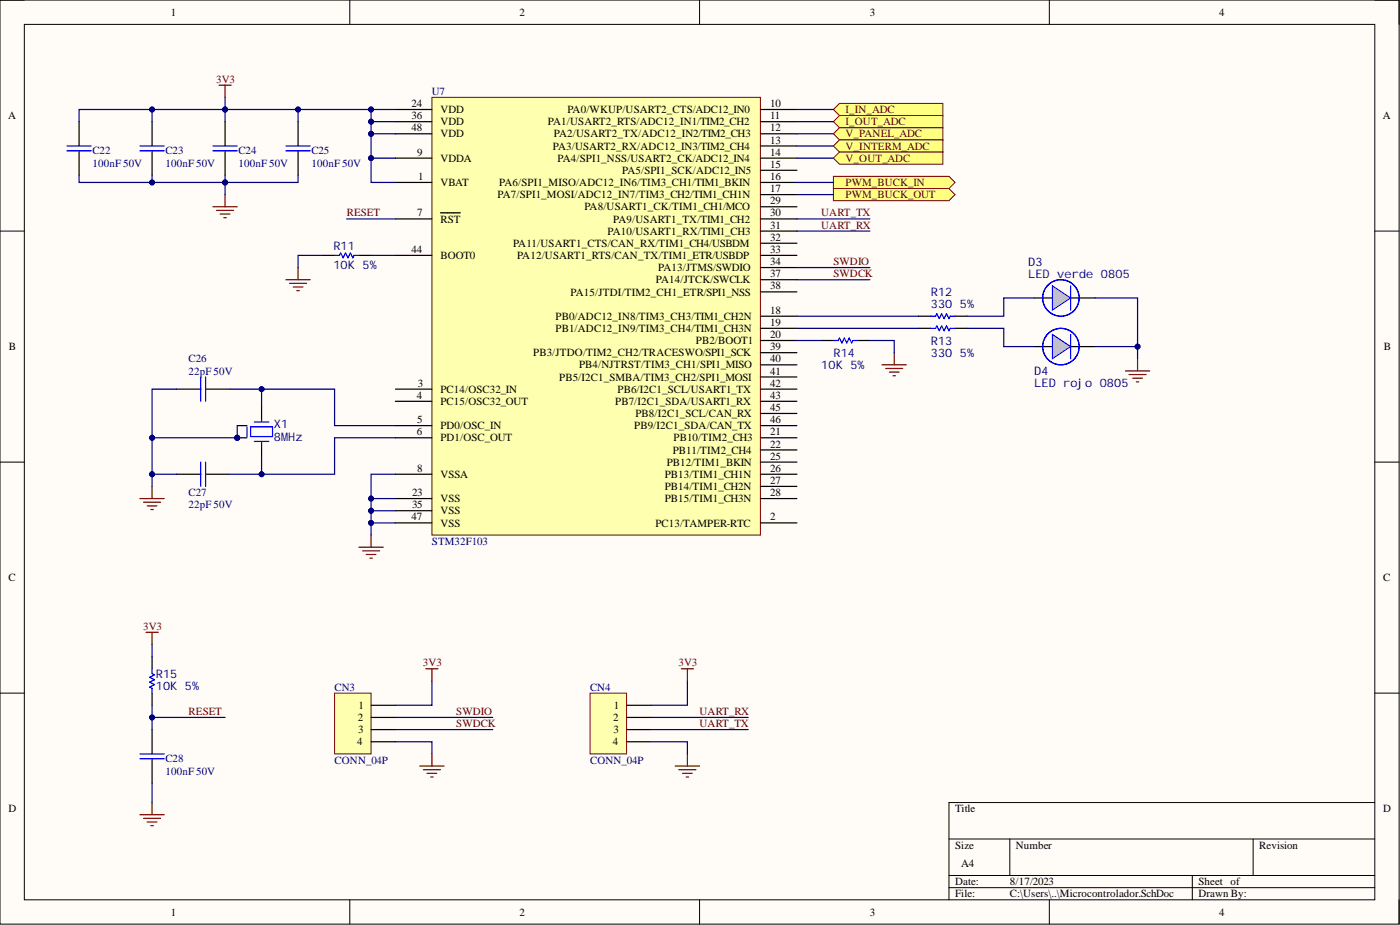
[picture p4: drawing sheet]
<svg xmlns="http://www.w3.org/2000/svg" width="292mm" height="193mm" viewBox="0 0 292 193" stroke-linecap="round" stroke-linejoin="round" font-family="sans-serif">
<path d="M0 0h291.9v192.8h-291.9z" fill-rule="evenodd" fill="#fffcf8"/>
<path d="M0 0h291.9v192.8h-291.9z" fill="none" stroke="#000" stroke-width=".21"/>
<path d="M5.1 5.1h281.7v182.6h-281.7z" fill-rule="evenodd" fill="#fffcf8"/>
<g fill="none" stroke="#000" stroke-width=".21">
<path d="M0 0h5.1M5.1 5.1h281.7v182.6h-281.7zM73 0v5.1M146 0v5.1M218.9 0v5.1M286.8 0h5.1v5.1M0 48.2h5.1M286.8 48.2h5.1M0 96.4h5.1M286.8 96.4h5.1M0 144.6h5.1M286.8 144.6h5.1"/>
<path d="M198 175h88.8M210.7 175v7.6M261.5 175v7.6M286.8 167.4h-88.8v20.3M73 187.7v5.1M146 187.7v5.1M198 182.6h88.8M198 185.2h88.8M218.9 187.7v5.1M248.8 182.6v5.1M291.9 187.7v5.1"/>
</g>
<path d="M90.1 20.3h68.6v91.3h-68.6z" fill-rule="evenodd" fill="#ffffb0"/>
<path d="M90.1 20.3h68.6v91.3h-68.6z" fill="none" stroke="#800000" stroke-width=".21"/>
<g fill="none" stroke="#000" stroke-width=".25">
<path d="M31.7 25.4v5.1M31.7 31.5v5M47 25.4v5.1M47 31.5v5M62.2 25.4v5.1M62.2 31.5v5M82.5 22.8h7.6M82.5 25.4h7.6M82.5 27.9h7.6M82.5 33h7.6M82.5 38.1h7.6M158.7 22.8h7.6"/>
<path d="M158.7 25.4h7.6M158.7 27.9h7.6M158.7 30.5h7.6M158.7 33h7.6M158.7 35.5h7.6M158.7 38.1h7.6M67.3 53.3h2.5M74.9 53.3h2.5M82.5 45.7h7.6M82.5 53.3h7.6M91.9 44.4h4.1M158.7 45.7h7.6"/>
<path d="M158.7 40.6h7.6M158.7 43.1h7.6M158.7 48.2h7.6M158.7 50.7h7.6M158.7 53.3h7.6M158.7 55.8h7.6M158.7 58.4h7.6M158.7 66h7.6M158.7 68.5h7.6M158.7 71h7.6M158.7 60.9h7.6M158.7 73.6h7.6"/>
<path d="M158.7 76.1h7.6M158.7 78.6h7.6M82.5 81.2h7.6M82.5 83.7h7.6M82.5 88.8h7.6M82.5 91.3h7.6M82.5 98.9h7.6M158.7 81.2h7.6M158.7 83.7h7.6M158.7 88.8h7.6M158.7 91.3h7.6M158.7 93.9h7.6"/>
<path d="M158.7 96.4h7.6M158.7 98.9h7.6M158.7 86.3h7.6M82.5 109.1h7.6M82.5 104h7.6M82.5 106.5h7.6M158.7 109.1h7.6M158.7 101.5h7.6M158.7 104h7.6M31.7 137v2.5M31.7 144.6v2.5M31.7 152.2v5.1"/>
<path d="M31.7 158.3v5.1"/>
</g>
<g fill="none" stroke="#800000" stroke-width=".25">
<path d="M45.7 17.8h2.5M47 17.8v2.5M44.4 43.1h5.1M45.2 43.9h3.5M45.9 44.7h2.1M46.7 45.4h.5M47 40.6v2.5M74.9 114.2h5.1M75.6 114.9h3.6M76.4 115.7h2M77.2 116.4h.5M77.4 111.6v2.6"/>
<path d="M30.5 131.9h2.5M31.7 131.9v2.5M29.2 170h5.1M30 170.7h3.5M30.7 171.5h2M31.5 172.2h.5M31.7 167.4v2.6"/>
</g>
<path d="M29.2 30.5h5.1M29.2 31.5h5.1M44.4 30.5h5.1M44.4 31.5h5.1M59.7 30.5h5M59.7 31.5h5M69.8 53.3h1l.3-.5 .5 1 .5-1 .5 1 .5-1 .5 1 .3-.5h1M31.7 139.5v1l.5 .3-1 .5 1 .5-1 .5 1 .5-1 .5 .5 .3v1M29.2 157.3h5.1M29.2 158.3h5.1" fill="none" stroke="#00f" stroke-width=".25"/>
<circle cx="49.5" cy="91.3" r=".51" fill="#000080"/>
<circle cx="49.5" cy="91.3" r=".51" fill="none" stroke="#000080" stroke-width=".21"/>
<path d="M49.5 91.3h2M54.6 85v2.5M54.6 92.6v2.5" fill="none" stroke="#000" stroke-width=".25"/>
<path d="M52.3 89h4.6v2.1h-4.6zM53.1 88h3M53.1 92.1h3M54.6 87.5v.5M54.6 92.1v.5" fill="none" stroke="#00f" stroke-width=".25"/>
<circle cx="49.5" cy="91.3" r=".51" fill="#000080"/>
<circle cx="49.5" cy="91.3" r=".51" fill="none" stroke="#000080" stroke-width=".21"/>
<path d="M36.8 81.2h5.1M36.8 98.9h5.1M42.9 81.2h5.1M42.9 98.9h5.1M49.5 88.8h2" fill="none" stroke="#000" stroke-width=".25"/>
<path d="M41.9 78.6v5.1M42.9 78.6v5.1M41.9 96.4v5.1M42.9 96.4v5.1M51.5 89v2.1" fill="none" stroke="#00f" stroke-width=".25"/>
<path d="M29.2 104h5.1M30 104.8h3.5M30.7 105.5h2M31.5 106.3h.5M31.7 101.5v2.5" fill="none" stroke="#800000" stroke-width=".25"/>
<path d="M69.8 144.6h7.6v12.7h-7.6z" fill-rule="evenodd" fill="#ffffb0"/>
<path d="M69.8 144.6h7.6v12.7h-7.6z" fill="none" stroke="#800000" stroke-width=".21"/>
<path d="M171.3 71h2.6M179 71h2.5M77.4 147.1h5.1M77.4 149.7h5.1M77.4 152.2h5.1M77.4 154.7h5.1" fill="none" stroke="#000" stroke-width=".25"/>
<g fill="none" stroke="#800000" stroke-width=".25">
<path d="M59.7 58.4h5M60.4 59.1h3.6M61.2 59.9h2M62.2 55.8v2.6M61.9 60.6h.5M184 76.1h5.1M184.8 76.9h3.6M185.6 77.6h2M186.3 78.4h.5M186.6 73.6v2.5M88.8 139.5h2.6M90.1 139.5v2.6"/>
<path d="M87.6 159.8h5.1M90.1 157.3v2.5M88.3 160.6h3.6M89.1 161.3h2M89.9 162.1h.5"/>
</g>
<path d="M173.9 71h1l.3-.5 .5 1 .5-1 .5 1 .5-1 .5 1 .2-.5h1.1" fill="none" stroke="#00f" stroke-width=".25"/>
<path d="M173.9 22.8l1.3-1.2h21.5v2.5h-21.5z" fill-rule="evenodd" fill="#ffff80"/>
<path d="M173.9 22.8l1.3-1.2h21.5v2.5h-21.5z" fill="none" stroke="#800000" stroke-width=".21"/>
<path d="M173.9 25.4l1.3-1.3h21.5v2.5h-21.5z" fill-rule="evenodd" fill="#ffff80"/>
<path d="M173.9 25.4l1.3-1.3h21.5v2.5h-21.5z" fill="none" stroke="#800000" stroke-width=".21"/>
<path d="M173.9 27.9l1.3-1.3h21.5v2.6h-21.5z" fill-rule="evenodd" fill="#ffff80"/>
<path d="M173.9 27.9l1.3-1.3h21.5v2.6h-21.5z" fill="none" stroke="#800000" stroke-width=".21"/>
<path d="M173.9 30.5l1.3-1.3h21.5v2.5h-21.5z" fill-rule="evenodd" fill="#ffff80"/>
<path d="M173.9 30.5l1.3-1.3h21.5v2.5h-21.5z" fill="none" stroke="#800000" stroke-width=".21"/>
<path d="M173.9 33l1.3-1.3h21.5v2.6h-21.5z" fill-rule="evenodd" fill="#ffff80"/>
<path d="M173.9 33l1.3-1.3h21.5v2.6h-21.5z" fill="none" stroke="#800000" stroke-width=".21"/>
<path d="M123.1 144.6h7.6v12.7h-7.6z" fill-rule="evenodd" fill="#ffffb0"/>
<path d="M123.1 144.6h7.6v12.7h-7.6z" fill="none" stroke="#800000" stroke-width=".21"/>
<path d="M130.7 147.1h5.1M130.7 149.7h5.1M130.7 152.2h5.1M130.7 154.7h5.1" fill="none" stroke="#000" stroke-width=".25"/>
<path d="M142.2 139.5h2.5M143.4 139.5v2.6M140.9 159.8h5.1M143.4 157.3v2.5M141.6 160.6h3.6M142.4 161.3h2M143.2 162.1h.5" fill="none" stroke="#800000" stroke-width=".25"/>
<path d="M173.9 36.8h24.1l1.3 1.3-1.3 1.2h-24.1z" fill-rule="evenodd" fill="#ffff80"/>
<path d="M173.9 36.8h24.1l1.3 1.3-1.3 1.2h-24.1z" fill="none" stroke="#800000" stroke-width=".21"/>
<path d="M173.9 39.3h24.1l1.3 1.3-1.3 1.3h-24.1z" fill-rule="evenodd" fill="#ffff80"/>
<path d="M173.9 39.3h24.1l1.3 1.3-1.3 1.3h-24.1z" fill="none" stroke="#800000" stroke-width=".21"/>
<path d="M191.7 68.5h2.5M191.7 66h2.5M199.3 68.5h2.5M199.3 66h2.5M215.8 62.2h3.8" fill="none" stroke="#000" stroke-width=".25"/>
<path d="M194.2 68.5h1l.3-.5 .5 1 .5-1 .5 1 .5-1 .5 1 .3-.5h1M194.2 66h1l.3-.5 .5 1 .5-1 .5 1 .5-1 .5 1 .3-.5h1" fill="none" stroke="#00f" stroke-width=".25"/>
<path d="M219.6 59.6l3.8 2.6-3.8 2.5z" fill="#c0c0c0"/>
<path d="M219.6 59.6l3.8 2.6-3.8 2.5z" fill="none" stroke="#00f" stroke-width=".21"/>
<path d="M215.8 72.3h3.8M223.4 62.2h5.1" fill="none" stroke="#000" stroke-width=".25"/>
<g fill="none" stroke="#00f" stroke-width=".25">
<path d="M223.4 59.6v5.1"/>
<circle cx="221.3" cy="62.2" r="3.8"/>
<circle cx="221.4" cy="62.2" r="3.8"/>
</g>
<path d="M219.6 69.8l3.8 2.5-3.8 2.5z" fill="#c0c0c0"/>
<path d="M219.6 69.8l3.8 2.5-3.8 2.5z" fill="none" stroke="#00f" stroke-width=".21"/>
<path d="M16.5 25.4v5.1M16.5 31.5v5M223.4 72.3h5.1" fill="none" stroke="#000" stroke-width=".25"/>
<g fill="none" stroke="#00f" stroke-width=".25">
<path d="M14 30.5h5M14 31.5h5M223.4 69.8v5"/>
<circle cx="221.3" cy="72.3" r="3.8"/>
<circle cx="221.4" cy="72.3" r="3.8"/>
</g>
<path d="M234.8 77.4h5.1M235.6 78.1h3.5M236.3 78.9h2.1M237.1 79.7h.5M237.3 74.8v2.6" fill="none" stroke="#800000" stroke-width=".25"/>
<path d="M77.4 106.5h5.1" fill="none" stroke="#000080" stroke-width=".25"/>
<circle cx="77.4" cy="106.5" r=".51" fill="#000080"/>
<circle cx="77.4" cy="106.5" r=".51" fill="none" stroke="#000080" stroke-width=".21"/>
<path d="M77.4 109.1h5.1" fill="none" stroke="#000080" stroke-width=".25"/>
<circle cx="77.4" cy="109.1" r=".51" fill="#000080"/>
<circle cx="77.4" cy="109.1" r=".51" fill="none" stroke="#000080" stroke-width=".21"/>
<path d="M82.5 98.9h-5.1v5.1" fill="none" stroke="#000080" stroke-width=".25"/>
<circle cx="77.4" cy="104" r=".51" fill="#000080"/>
<circle cx="77.4" cy="104" r=".51" fill="none" stroke="#000080" stroke-width=".21"/>
<path d="M62.2 22.8v2.6" fill="none" stroke="#000080" stroke-width=".25"/>
<circle cx="62.2" cy="22.8" r=".51" fill="#000080"/>
<circle cx="62.2" cy="22.8" r=".51" fill="none" stroke="#000080" stroke-width=".21"/>
<path d="M77.4 25.4h5.1" fill="none" stroke="#000080" stroke-width=".25"/>
<circle cx="77.4" cy="25.4" r=".51" fill="#000080"/>
<circle cx="77.4" cy="25.4" r=".51" fill="none" stroke="#000080" stroke-width=".21"/>
<path d="M77.4 22.8h5.1" fill="none" stroke="#000080" stroke-width=".25"/>
<circle cx="77.4" cy="22.8" r=".51" fill="#000080"/>
<circle cx="77.4" cy="22.8" r=".51" fill="none" stroke="#000080" stroke-width=".21"/>
<path d="M47 36.5v1.6" fill="none" stroke="#000080" stroke-width=".25"/>
<circle cx="47" cy="38.1" r=".51" fill="#000080"/>
<circle cx="47" cy="38.1" r=".51" fill="none" stroke="#000080" stroke-width=".21"/>
<path d="M47 22.8v2.6" fill="none" stroke="#000080" stroke-width=".25"/>
<circle cx="47" cy="22.8" r=".51" fill="#000080"/>
<circle cx="47" cy="22.8" r=".51" fill="none" stroke="#000080" stroke-width=".21"/>
<path d="M62.2 36.5v1.6h-15.2" fill="none" stroke="#000080" stroke-width=".25"/>
<circle cx="47" cy="38.1" r=".51" fill="#000080"/>
<circle cx="47" cy="38.1" r=".51" fill="none" stroke="#000080" stroke-width=".21"/>
<path d="M31.7 36.5v1.6h15.3v2.5" fill="none" stroke="#000080" stroke-width=".25"/>
<circle cx="47" cy="38.1" r=".51" fill="#000080"/>
<circle cx="47" cy="38.1" r=".51" fill="none" stroke="#000080" stroke-width=".21"/>
<circle cx="31.7" cy="38.1" r=".51" fill="#000080"/>
<circle cx="31.7" cy="38.1" r=".51" fill="none" stroke="#000080" stroke-width=".21"/>
<path d="M47 22.8h-15.3v2.6" fill="none" stroke="#000080" stroke-width=".25"/>
<circle cx="47" cy="22.8" r=".51" fill="#000080"/>
<circle cx="47" cy="22.8" r=".51" fill="none" stroke="#000080" stroke-width=".21"/>
<circle cx="31.7" cy="22.8" r=".51" fill="#000080"/>
<circle cx="31.7" cy="22.8" r=".51" fill="none" stroke="#000080" stroke-width=".21"/>
<path d="M77.4 27.9v5.1h5.1" fill="none" stroke="#000080" stroke-width=".25"/>
<circle cx="77.4" cy="33" r=".51" fill="#000080"/>
<circle cx="77.4" cy="33" r=".51" fill="none" stroke="#000080" stroke-width=".21"/>
<circle cx="77.4" cy="27.9" r=".51" fill="#000080"/>
<circle cx="77.4" cy="27.9" r=".51" fill="none" stroke="#000080" stroke-width=".21"/>
<path d="M77.4 33v5.1h5.1" fill="none" stroke="#000080" stroke-width=".25"/>
<circle cx="77.4" cy="33" r=".51" fill="#000080"/>
<circle cx="77.4" cy="33" r=".51" fill="none" stroke="#000080" stroke-width=".21"/>
<path d="M31.7 134.4v2.6M31.7 149.7h15.3M31.7 163.4v4" fill="none" stroke="#000080" stroke-width=".25"/>
<circle cx="31.7" cy="149.7" r=".51" fill="#000080"/>
<circle cx="31.7" cy="149.7" r=".51" fill="none" stroke="#000080" stroke-width=".21"/>
<path d="M72.3 45.7h10.2M31.7 98.9h5.1" fill="none" stroke="#000080" stroke-width=".25"/>
<circle cx="31.7" cy="98.9" r=".51" fill="#000080"/>
<circle cx="31.7" cy="98.9" r=".51" fill="none" stroke="#000080" stroke-width=".21"/>
<path d="M49.5 88.8v2.5" fill="none" stroke="#000080" stroke-width=".25"/>
<circle cx="49.5" cy="91.3" r=".51" fill="#000080"/>
<circle cx="49.5" cy="91.3" r=".51" fill="none" stroke="#000080" stroke-width=".21"/>
<path d="M31.7 91.3h17.8" fill="none" stroke="#000080" stroke-width=".25"/>
<circle cx="49.5" cy="91.3" r=".51" fill="#000080"/>
<circle cx="49.5" cy="91.3" r=".51" fill="none" stroke="#000080" stroke-width=".21"/>
<circle cx="31.7" cy="91.3" r=".51" fill="#000080"/>
<circle cx="31.7" cy="91.3" r=".51" fill="none" stroke="#000080" stroke-width=".21"/>
<path d="M54.6 95.1v3.8h-6.6" fill="none" stroke="#000080" stroke-width=".25"/>
<circle cx="54.6" cy="98.9" r=".51" fill="#000080"/>
<circle cx="54.6" cy="98.9" r=".51" fill="none" stroke="#000080" stroke-width=".21"/>
<path d="M48 81.2h6.6v3.8" fill="none" stroke="#000080" stroke-width=".25"/>
<circle cx="54.6" cy="81.2" r=".51" fill="#000080"/>
<circle cx="54.6" cy="81.2" r=".51" fill="none" stroke="#000080" stroke-width=".21"/>
<path d="M54.6 81.2h15.2v7.6h12.7" fill="none" stroke="#000080" stroke-width=".25"/>
<circle cx="54.6" cy="81.2" r=".51" fill="#000080"/>
<circle cx="54.6" cy="81.2" r=".51" fill="none" stroke="#000080" stroke-width=".21"/>
<path d="M82.5 91.3h-12.7v7.6h-15.2" fill="none" stroke="#000080" stroke-width=".25"/>
<circle cx="54.6" cy="98.9" r=".51" fill="#000080"/>
<circle cx="54.6" cy="98.9" r=".51" fill="none" stroke="#000080" stroke-width=".21"/>
<path d="M36.8 81.2h-5.1v20.3" fill="none" stroke="#000080" stroke-width=".25"/>
<circle cx="31.7" cy="98.9" r=".51" fill="#000080"/>
<circle cx="31.7" cy="98.9" r=".51" fill="none" stroke="#000080" stroke-width=".21"/>
<circle cx="31.7" cy="91.3" r=".51" fill="#000080"/>
<circle cx="31.7" cy="91.3" r=".51" fill="none" stroke="#000080" stroke-width=".21"/>
<path d="M82.5 104h-5.1v7.6" fill="none" stroke="#000080" stroke-width=".25"/>
<circle cx="77.4" cy="109.1" r=".51" fill="#000080"/>
<circle cx="77.4" cy="109.1" r=".51" fill="none" stroke="#000080" stroke-width=".21"/>
<circle cx="77.4" cy="106.5" r=".51" fill="#000080"/>
<circle cx="77.4" cy="106.5" r=".51" fill="none" stroke="#000080" stroke-width=".21"/>
<circle cx="77.4" cy="104" r=".51" fill="#000080"/>
<circle cx="77.4" cy="104" r=".51" fill="none" stroke="#000080" stroke-width=".21"/>
<path d="M47 20.3v2.5h30.4v5.1h5.1" fill="none" stroke="#000080" stroke-width=".25"/>
<circle cx="47" cy="22.8" r=".51" fill="#000080"/>
<circle cx="47" cy="22.8" r=".51" fill="none" stroke="#000080" stroke-width=".21"/>
<circle cx="62.2" cy="22.8" r=".51" fill="#000080"/>
<circle cx="62.2" cy="22.8" r=".51" fill="none" stroke="#000080" stroke-width=".21"/>
<circle cx="77.4" cy="22.8" r=".51" fill="#000080"/>
<circle cx="77.4" cy="22.8" r=".51" fill="none" stroke="#000080" stroke-width=".21"/>
<circle cx="77.4" cy="25.4" r=".51" fill="#000080"/>
<circle cx="77.4" cy="25.4" r=".51" fill="none" stroke="#000080" stroke-width=".21"/>
<circle cx="77.4" cy="27.9" r=".51" fill="#000080"/>
<circle cx="77.4" cy="27.9" r=".51" fill="none" stroke="#000080" stroke-width=".21"/>
<path d="M31.7 147.1v5.1" fill="none" stroke="#000080" stroke-width=".25"/>
<circle cx="31.7" cy="149.7" r=".51" fill="#000080"/>
<circle cx="31.7" cy="149.7" r=".51" fill="none" stroke="#000080" stroke-width=".21"/>
<g fill="none" stroke="#000080" stroke-width=".25">
<path d="M166.3 22.8h7.6M166.3 25.4h7.6M166.3 27.9h7.6M166.3 30.5h7.6M166.3 33h7.6M166.3 38.1h7.6M67.3 53.3h-5.1v2.5M77.4 53.3h5.1M166.3 55.8h15.2M166.3 58.4h15.2M166.3 45.7h15.2M166.3 48.2h15.2"/>
<path d="M166.3 40.6h7.6M166.3 71h5M166.3 66h25.4M166.3 68.5h25.4M181.5 71h5.1v2.6M201.8 68.5h7.6v3.8h6.4M215.8 62.2h-6.4v3.8h-7.6M228.5 62.2h8.8v12.6M82.5 154.7h7.6v2.6M82.5 149.7h20.3M82.5 152.2h20.3M90.1 142.1v5h-7.6"/>
<path d="M135.8 154.7h7.6v2.6M135.8 149.7h20.3M135.8 152.2h20.3M143.4 142.1v5h-7.6"/>
</g>
<circle cx="237.3" cy="72.3" r=".51" fill="#000080"/>
<circle cx="237.3" cy="72.3" r=".51" fill="none" stroke="#000080" stroke-width=".21"/>
<path d="M228.5 72.3h8.8" fill="none" stroke="#000080" stroke-width=".25"/>
<circle cx="237.3" cy="72.3" r=".51" fill="#000080"/>
<circle cx="237.3" cy="72.3" r=".51" fill="none" stroke="#000080" stroke-width=".21"/>
<path d="M16.5 36.5v1.6h15.2" fill="none" stroke="#000080" stroke-width=".25"/>
<circle cx="31.7" cy="38.1" r=".51" fill="#000080"/>
<circle cx="31.7" cy="38.1" r=".51" fill="none" stroke="#000080" stroke-width=".21"/>
<path d="M31.7 22.8h-15.2v2.6" fill="none" stroke="#000080" stroke-width=".25"/>
<circle cx="31.7" cy="22.8" r=".51" fill="#000080"/>
<circle cx="31.7" cy="22.8" r=".51" fill="none" stroke="#000080" stroke-width=".21"/>
<g font-size="2.5" fill="#000080">
<text x="69.6" y="52.1">R11</text>
<text x="69.6" y="56.2">10K 5%</text>
<text x="214.5" y="55.4">D3</text>
<text x="214.5" y="57.9">LED verde 0805</text>
<text x="194.2" y="61.7">R12</text>
<text x="194.2" y="64.3">330</text>
<text x="200.3" y="64.3">5%</text>
<text x="194.2" y="71.9">R13</text>
<text x="171.3" y="77">10K 5%</text>
<text x="173.9" y="74.4">R14</text>
<text x="194.2" y="74.4">330</text>
<text x="200.3" y="74.4">5%</text>
<text x="215.8" y="78.2">D4</text>
<text x="215.8" y="80.8">LED rojo 0805</text>
<text x="57.1" y="89.4">X1</text>
<text x="57.1" y="91.9">8MHz</text>
<text x="32.5" y="141.4">R15</text>
<text x="32.5" y="143.9">10K 5%</text>
</g>
<g font-size="2.3">
<text x="35.6" y="3.3">1</text>
<text x="108.4" y="3.3">2</text>
<text x="181.5" y="3.3">3</text>
<text x="254.3" y="3.3">4</text>
<text x="85.9" y="22.3">24</text>
<text x="91.9" y="23.6">VDD</text>
<text x="118.4" y="23.6">PA0/WKUP/USART2_CTS/ADC12_IN0</text>
<text x="160.7" y="22.3">10</text>
<text x="1.7" y="24.9">A</text>
<text x="85.9" y="24.9">36</text>
<text x="85.9" y="27.4">48</text>
<text x="91.9" y="26.1">VDD</text>
<text x="91.9" y="28.7">VDD</text>
<text x="114.3" y="26.1">PA1/USART2_RTS/ADC12_IN1/TIM2_CH2</text>
<text x="115.6" y="28.7">PA2/USART2_TX/ADC12_IN2/TIM2_CH3</text>
<text x="160.7" y="24.9">11</text>
<text x="160.7" y="27.4">12</text>
<text x="160.7" y="29.9">13</text>
<text x="288.5" y="24.9">A</text>
<text x="87.1" y="32.5">9</text>
<text x="91.9" y="33.7">VDDA</text>
<text x="115.3" y="31.2">PA3/USART2_RX/ADC12_IN3/TIM2_CH4</text>
<text x="116.3" y="33.7">PA4/SPI1_NSS/USART2_CK/ADC12_IN4</text>
<text x="160.7" y="32.5">14</text>
<text x="160.7" y="35">15</text>
<text x="87.2" y="37.6">1</text>
<text x="91.9" y="38.8">VBAT</text>
<text x="103.8" y="41.4">PA7/SPI1_MOSI/ADC12_IN7/TIM3_CH2/TIM1_CH1N</text>
<text x="104.2" y="38.8">PA6/SPI1_MISO/ADC12_IN6/TIM3_CH1/TIM1_BKIN</text>
<text x="129.8" y="36.3">PA5/SPI1_SCK/ADC12_IN5</text>
<text x="160.7" y="37.6">16</text>
<text x="160.7" y="40.1">17</text>
<text x="87.1" y="45.2">7</text>
<text x="91.9" y="46.4">RST</text>
<text x="121.9" y="43.9">PA8/USART1_CK/TIM1_CH1/MCO</text>
<text x="127.9" y="46.4">PA9/USART1_TX/TIM1_CH2</text>
<text x="160.7" y="42.6">29</text>
<text x="160.7" y="45.2">30</text>
<text x="160.7" y="47.7">31</text>
<text x="85.9" y="52.8">44</text>
<text x="107" y="51.5">PA11/USART1_CTS/CAN_RX/TIM1_CH4/USBDM</text>
<text x="126.8" y="49">PA10/USART1_RX/TIM1_CH3</text>
<text x="160.7" y="50.2">32</text>
<text x="160.7" y="52.8">33</text>
<text x="91.9" y="54">BOOT0</text>
<text x="107.9" y="54">PA12/USART1_RTS/CAN_TX/TIM1_ETR/USBDP</text>
<text x="136.8" y="59.1">PA14/JTCK/SWCLK</text>
<text x="137.3" y="56.6">PA13/JTMS/SWDIO</text>
<text x="160.7" y="55.3">34</text>
<text x="160.7" y="57.8">37</text>
<text x="119.1" y="61.7">PA15/JTDI/TIM2_CH1_ETR/SPI1_NSS</text>
<text x="160.7" y="65.5">18</text>
<text x="160.7" y="60.4">38</text>
<text x="115.9" y="66.7">PB0/ADC12_IN8/TIM3_CH3/TIM1_CH2N</text>
<text x="115.9" y="69.3">PB1/ADC12_IN9/TIM3_CH4/TIM1_CH3N</text>
<text x="145.2" y="71.8">PB2/BOOT1</text>
<text x="160.7" y="68">19</text>
<text x="160.7" y="70.5">20</text>
<text x="1.9" y="73.1">B</text>
<text x="111.3" y="74.3">PB3/JTDO/TIM2_CH2/TRACESWO/SPI1_SCK</text>
<text x="120.8" y="76.9">PB4/NJTRST/TIM3_CH1/SPI1_MISO</text>
<text x="160.7" y="73.1">39</text>
<text x="160.7" y="75.6">40</text>
<text x="288.7" y="73.1">B</text>
<text x="87" y="83.2">4</text>
<text x="87.2" y="80.7">3</text>
<text x="91.9" y="81.9">PC14/OSC32_IN</text>
<text x="116.7" y="79.4">PB5/I2C1_SMBA/TIM3_CH2/SPI1_MOSI</text>
<text x="128.9" y="81.9">PB6/I2C1_SCL/USART1_TX</text>
<text x="160.7" y="78.1">41</text>
<text x="160.7" y="80.7">42</text>
<text x="160.7" y="83.2">43</text>
<text x="87.1" y="88.3">5</text>
<text x="91.9" y="84.5">PC15/OSC32_OUT</text>
<text x="91.9" y="89.6">PD0/OSC_IN</text>
<text x="128.4" y="84.5">PB7/I2C1_SDA/USART1_RX</text>
<text x="132.3" y="89.6">PB9/I2C1_SDA/CAN_TX</text>
<text x="132.6" y="87">PB8/I2C1_SCL/CAN_RX</text>
<text x="160.7" y="85.7">45</text>
<text x="160.7" y="88.3">46</text>
<text x="87" y="90.8">6</text>
<text x="91.9" y="92.1">PD1/OSC_OUT</text>
<text x="140.4" y="94.6">PB11/TIM2_CH4</text>
<text x="140.5" y="92.1">PB10/TIM2_CH3</text>
<text x="160.7" y="90.8">21</text>
<text x="160.7" y="93.4">22</text>
<text x="160.7" y="95.9">25</text>
<text x="87.1" y="98.4">8</text>
<text x="91.9" y="99.7">VSSA</text>
<text x="138.7" y="99.7">PB13/TIM1_CH1N</text>
<text x="139.1" y="97.2">PB12/TIM1_BKIN</text>
<text x="160.7" y="98.4">26</text>
<text x="160.7" y="101">27</text>
<text x="86" y="103.5">23</text>
<text x="86" y="106">35</text>
<text x="91.9" y="104.8">VSS</text>
<text x="91.9" y="107.3">VSS</text>
<text x="138.7" y="102.2">PB14/TIM1_CH2N</text>
<text x="138.7" y="104.8">PB15/TIM1_CH3N</text>
<text x="160.7" y="103.5">28</text>
<text x="85.9" y="108.6">47</text>
<text x="91.9" y="109.8">VSS</text>
<text x="136.7" y="109.8">PC13/TAMPER-RTC</text>
<text x="160.7" y="108.6">2</text>
<text x="1.8" y="121.3">C</text>
<text x="288.6" y="121.3">C</text>
<text x="74.8" y="147.9">1</text>
<text x="128.1" y="147.9">1</text>
<text x="74.5" y="155.5">4</text>
<text x="74.6" y="150.4">2</text>
<text x="74.7" y="153">3</text>
<text x="127.9" y="155.5">4</text>
<text x="127.9" y="150.4">2</text>
<text x="128" y="153">3</text>
<text x="1.8" y="169.5">D</text>
<text x="199.3" y="169.5">Title</text>
<text x="288.6" y="169.5">D</text>
<text x="199.3" y="177.1">Size</text>
<text x="212" y="177.1">Number</text>
<text x="262.7" y="177.1">Revision</text>
<text x="199.3" y="184.7">Date:</text>
<text x="200.5" y="180.9">A4</text>
<text x="210.7" y="184.7">8/17/2023</text>
<text x="250" y="184.7">Sheet of</text>
<text x="35.6" y="191">1</text>
<text x="108.4" y="191">2</text>
<text x="181.5" y="191">3</text>
<text x="199.3" y="187.2">File:</text>
<text x="210.7" y="187.2">C:\Users\..\Microcontrolador.SchDoc</text>
<text x="250" y="187.2">Drawn By:</text>
<text x="254.3" y="191">4</text>
</g>
<g font-size="2.3" fill="#800000">
<text x="45.1" y="17.3">3V3</text>
<text x="176.4" y="23.6">I_IN_ADC</text>
<text x="176.4" y="26.1">I_OUT_ADC</text>
<text x="176.4" y="28.7">V_PANEL_ADC</text>
<text x="176.4" y="31.2">V_INTERM_ADC</text>
<text x="176.4" y="33.7">V_OUT_ADC</text>
<text x="176.4" y="38.8">PWM_BUCK_IN</text>
<text x="176.4" y="41.4">PWM_BUCK_OUT</text>
<text x="72.3" y="45.2">RESET</text>
<text x="171.3" y="45.2">UART_TX</text>
<text x="171.3" y="47.7">UART_RX</text>
<text x="173.9" y="55.3">SWDIO</text>
<text x="173.9" y="57.8">SWDCK</text>
<text x="29.9" y="131.4">3V3</text>
<text x="88.3" y="139">3V3</text>
<text x="141.6" y="139">3V3</text>
<text x="39.3" y="149.2">RESET</text>
<text x="95.2" y="149.2">SWDIO</text>
<text x="146" y="149.2">UART_RX</text>
<text x="95.2" y="151.7">SWDCK</text>
<text x="146" y="151.7">UART_TX</text>
</g>
<g font-size="2.3" fill="#000080">
<text x="90.1" y="19.8">U7</text>
<text x="19.3" y="32.2">C22</text>
<text x="19.3" y="34.8">100nF 50V</text>
<text x="34.5" y="32.2">C23</text>
<text x="34.5" y="34.8">100nF 50V</text>
<text x="49.8" y="32.2">C24</text>
<text x="49.8" y="34.8">100nF 50V</text>
<text x="65" y="32.2">C25</text>
<text x="65" y="34.8">100nF 50V</text>
<text x="39.3" y="75.6">C26</text>
<text x="39.3" y="78.1">22pF 50V</text>
<text x="39.3" y="103.5">C27</text>
<text x="39.3" y="106">22pF 50V</text>
<text x="90.1" y="113.6">STM32F103</text>
<text x="69.8" y="144.1">CN3</text>
<text x="123.1" y="144.1">CN4</text>
<text x="34.5" y="159.1">C28</text>
<text x="34.5" y="161.6">100nF 50V</text>
<text x="69.8" y="159.3">CONN_04P</text>
<text x="123.1" y="159.3">CONN_04P</text>
</g>
</svg>
